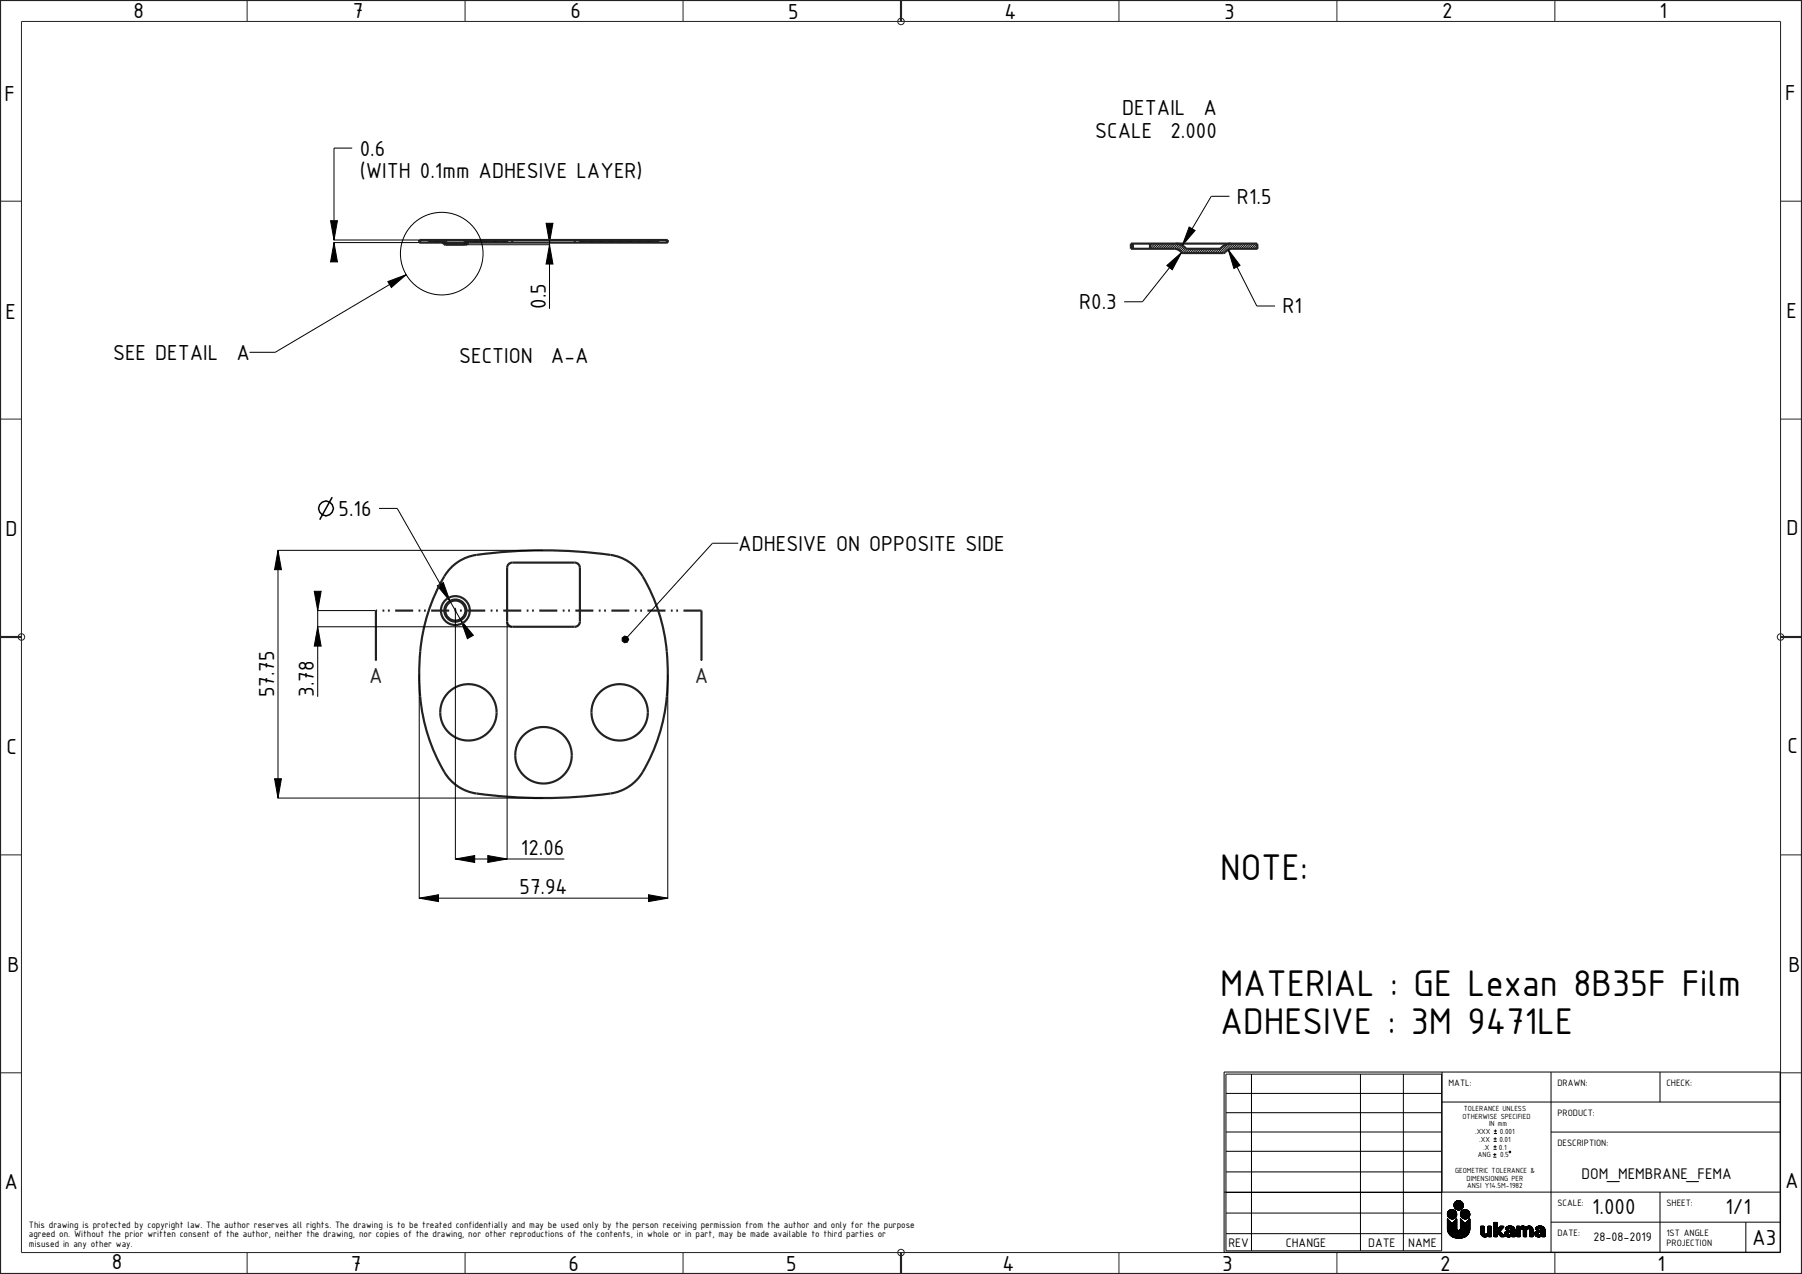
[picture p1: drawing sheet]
<svg xmlns="http://www.w3.org/2000/svg" width="420mm" height="297mm" viewBox="0 0 420 297" stroke-linecap="round" stroke-linejoin="round" font-family="sans-serif">
<path d="M163.5 153.8v.2z" fill="#222226"/>
<path d="M163.5 153.8v.2z" fill="none" stroke="#222226" stroke-width=".23"/>
<path d="M87.6 153.8v.2z" fill="#222226"/>
<g fill="none" stroke="#222226" stroke-width=".23">
<path d="M5 5h410v287h-410zM57.6 0v5M108.4 0v5M159.2 0v5M260.8 0v5M311.6 0v5M362.4 0v5M0 46.9h5M415 46.9h5M0 97.7h5M415 97.7h5M87.6 153.8v.2z"/>
<path d="M0 199.3h5M415 199.3h5M0 250.1h5M415 250.1h5M57.6 292v5M108.4 292v5M159.2 292v5M260.8 292v5M311.6 292v5M362.4 292v5"/>
<circle cx="210" cy="5" r=".76"/>
<circle cx="5" cy="148.5" r=".76"/>
<circle cx="415" cy="148.5" r=".76"/>
<circle cx="210" cy="292" r=".76"/>
</g>
<g fill="none" stroke="#222226" stroke-width=".51">
<path d="M0 0h420v297h-420zM97.7 56h57.9v.6h-46.1l-1 .5h-4.7l-1-.5h-5.1zM97.9 56v.6M99.9 56v.6M102.9 56l.7 .1 .5 .5h4l.6-.5 .6-.1M118.2 56v.6M119.4 56v.6M134 56v.6M135.2 56v.6M153.4 56v.6M155.4 56v.6M263.6 56.8h29.4l.1 1.2h-6.3l-1.7 1h-9.3l-1.4-.9-.7-.1h-10.1z"/>
<path d="M264 56.8v1.2M268 56.8v1.2M274 56.8l1.4 .3 1 .9h8l1.1-.9 1.3-.3M105.3 132.2a11.3 11.3 0 0 1 7.6-3.1 113.2 113.2 0 0 1 30.3 .4 10.7 10.7 0 0 1 7.3 6.1 48 48 0 0 1 4.3 31.1 38.5 38.5 0 0 1-6.1 14.8 11 11 0 0 1-8.3 3.7 113.2 113.2 0 0 1-30.2-.4 10.7 10.7 0 0 1-7.3-6.1 48 48 0 0 1-4.4-31 38.5 38.5 0 0 1 6.2-14.9zM118.7 131.4l.7-.2h14.6a1.21 1.21 0 0 1 1.2 1.2v12.5a1.21 1.21 0 0 1-1.2 1.2h-14.6a1.21 1.21 0 0 1-1.2-1.2v-12.5l.1-.4zM87.6 142.3v11.7M163.5 142.3v11.7"/>
<circle cx="106.1" cy="142.3" r="3.4"/>
<circle cx="106.1" cy="142.3" r="2.58"/>
<circle cx="106.1" cy="142.3" r="2.34"/>
<circle cx="109.2" cy="166.1" r="6.6"/>
<circle cx="126.7" cy="176.1" r="6.6"/>
<circle cx="144.4" cy="166.1" r="6.6"/>
</g>
<path d="M163.5 142.3h-75.9" fill="none" stroke="#222226" stroke-width=".51" stroke-dasharray="4.2 1.3 .4 .8 .4 1.3" stroke-linecap="butt"/>
<g fill="none" stroke="#000" stroke-width=".23">
<path d="M82.1 34.5h-4.3v21.5M77 51.5h1.6l-.8 4.5zM77.7 56.6h19.9M77.7 56h19.9M77.8 56.6l.8 4.5h-1.6zM77.8 56.6v.5M100 56h-.1M100.2 56l-.3 .3M100.5 56l-.6 .5M100.8 56l-.6 .6M101 56l-.6 .6M101.3 56l-.6 .6"/>
<path d="M101.5 56l-.6 .6M101.8 56l-.6 .6M102.1 56l-.6 .6M102.3 56l-.6 .6M102.6 56l-.6 .6M102.8 56l-.6 .6M103.1 56l-.6 .6M103.3 56l-.5 .6M103.5 56.1l-.5 .5M103.7 56.2l-.5 .5M103.8 56.3l-.4 .4M104 56.4l-.5 .5"/>
<path d="M104.1 56.5l-.5 .5M104.3 56.6l-.5 .5M104.6 56.6l-.5 .5M104.8 56.6l-.5 .5M105.1 56.6l-.5 .5M105.4 56.6l-.5 .5M105.6 56.6l-.5 .5M105.9 56.6l-.5 .5M106.1 56.6l-.5 .5M106.4 56.6l-.5 .5M106.7 56.6l-.5 .5M106.9 56.6l-.5 .5"/>
<path d="M107.2 56.6l-.5 .5M107.4 56.6l-.5 .5M107.7 56.6l-.5 .5M108 56.6l-.5 .5M108.5 57.1h19.7M108.7 56.1l-1 1M109.1 56l-1.1 1.1M109.3 56l-1.1 1.1M109.6 56l-1.1 1M109.9 56l-.7 .6M110.1 56l-.6 .6M110.4 56l-.6 .6"/>
<path d="M110.6 56l-.6 .6M110.9 56l-.6 .6M111.2 56l-.6 .6M111.4 56l-.6 .6M111.7 56l-.6 .6M111.9 56l-.6 .6M112.2 56l-.6 .6M112.5 56l-.6 .6M112.7 56l-.6 .6M113 56l-.6 .6M113.2 56l-.6 .6M113.5 56l-.6 .6"/>
<path d="M113.8 56l-.6 .6M114 56l-.6 .6M114.3 56l-.6 .6M114.5 56l-.6 .6M114.8 56l-.6 .6M115.1 56l-.6 .6M115.3 56l-.6 .6M115.6 56l-.6 .6M115.8 56l-.6 .6M116.1 56l-.6 .6M116.4 56l-.6 .6M116.6 56l-.6 .6"/>
<path d="M116.9 56l-.6 .6M117.1 56l-.6 .6M117.4 56l-.6 .6M117.7 56l-.6 .6M117.9 56l-.6 .6M118.2 56l-.6 .6M118.2 56.2l-.4 .4M118.2 56.5l-.1 .1M127.3 52.1h1.6l-.8 4.5zM128.1 57.1l.8 4.5h-1.6zM128.1 56.1v15.9M135.4 56l-.2 .1"/>
<path d="M135.6 56l-.4 .4M135.9 56l-.6 .6M136.1 56l-.6 .6M136.4 56l-.6 .6M136.7 56l-.6 .6M136.9 56l-.6 .6M137.2 56l-.6 .6M137.4 56l-.6 .6M137.7 56l-.6 .6M138 56l-.6 .6M138.2 56l-.6 .6M138.5 56l-.6 .6"/>
<path d="M138.7 56l-.6 .6M139 56l-.6 .6M139.3 56l-.6 .6M139.5 56l-.6 .6M139.8 56l-.6 .6M140 56l-.6 .6M140.3 56l-.6 .6M140.6 56l-.6 .6M140.8 56l-.6 .6M141.1 56l-.6 .6M141.3 56l-.6 .6M141.6 56l-.6 .6"/>
<path d="M141.9 56l-.6 .6M142.1 56l-.6 .6M142.4 56l-.6 .6M142.6 56l-.6 .6M142.9 56l-.6 .6M143.2 56l-.6 .6M143.4 56l-.6 .6M143.7 56l-.6 .6M143.9 56l-.6 .6M144.2 56l-.6 .6M144.5 56l-.6 .6M144.7 56l-.6 .6"/>
<path d="M145 56l-.6 .6M145.2 56l-.6 .6M145.5 56l-.6 .6M145.8 56l-.6 .6M146 56l-.6 .6M146.3 56l-.6 .6M146.5 56l-.6 .6M146.8 56l-.6 .6M147.1 56l-.6 .6M147.3 56l-.6 .6M147.6 56l-.6 .6M147.8 56l-.6 .6"/>
<path d="M148.1 56l-.6 .6M148.4 56l-.6 .6M148.6 56l-.6 .6M148.9 56l-.6 .6M149.1 56l-.6 .6M149.4 56l-.6 .6M149.7 56l-.6 .6M149.9 56l-.6 .6M150.2 56l-.6 .6M150.4 56l-.6 .6M150.7 56l-.6 .6M151 56l-.6 .6"/>
<path d="M151.2 56l-.6 .6M151.5 56l-.6 .6M151.7 56l-.6 .6M152 56l-.6 .6M152.3 56l-.6 .6M152.5 56l-.6 .6M152.8 56l-.6 .6M153 56l-.6 .6M153.3 56l-.6 .6M153.4 56.1l-.4 .5M153.4 56.3l-.2 .3M268.1 56.8l-.1 .1"/>
<path d="M268.7 56.8l-.7 .6M269.2 56.8l-1.2 1.1M269.7 56.8l-1.2 1.2M270.2 56.8l-1.2 1.2M270.7 56.8l-1.2 1.2M271.3 56.8l-1.2 1.2M271.8 56.8l-1.2 1.2M272.3 56.8l-1.2 1.2M272.8 56.8l-1.2 1.2M273.3 56.8l-1.2 1.2M273.9 56.8l-1.2 1.2M274.3 56.8l-1.1 1.2"/>
<path d="M274.8 56.9l-1.1 1.1M275.2 57l-1 1.1M275.4 58.9l-9.1 11.5h-4.3M275.8 57.4l-.9 1M276.1 57.7l-1 .9M276.4 57.9l-1 1M276.8 58l-1 1M277.2 52.9l1.3 .8-2.9 3.5zM277.3 58l-1 1M277.9 58l-1 1M278.4 58l-1 1M278.9 58l-1 1"/>
<path d="M279.4 58l-1 1M279.9 58l-1 1M280.5 58l-1 1M281 58l-1 1M281.5 58l-1 1M282 58l-1 1M282.5 58l-1 1M283.1 58l-1 1M283.6 58l-1 1M284.1 58l-1 1M285.5 57.1l-1.9 1.9M286.3 58.2l2.7 3.7-1.4 .7z"/>
<path d="M286.3 58.2l6.6 13.1h4.3M286.3 56.9l-2.2 2.1M286.6 45.8h-4.3l-6.8 11.4-1 1M286.9 56.8l-2.2 2.2M287.4 56.8l-2.2 2.2M287.9 56.8l-1.3 1.3M288.4 56.8l-1.2 1.2M288.9 56.8l-1.2 1.2M289.5 56.8l-1.2 1.2M290 56.8l-1.2 1.2M290.5 56.8l-1.2 1.2M291 56.8l-1.2 1.2"/>
<path d="M291.5 56.8l-1.2 1.2M292.1 56.8l-1.2 1.2M292.6 56.8l-1.2 1.2M293 56.9l-1.1 1.1M293 57.4l-.6 .6M293.1 57.9l-.2 .1M90.4 65.6l4.3-1.6-3.5 3zM94.7 64l-30.5 18.1h-6M272 61.9l3.4-3-2.2 4zM88.3 118.5h4.3l15.1 26.5M64.7 128.3h61.9M64.8 128.3l.8 4.5h-1.6z"/>
<path d="M64.8 128.3v57.7M73.2 137.8h1.6l-.8 4.5zM101.9 136.6l1.4-.8 1.6 4.3zM172.1 126.6h-6l-19.8 21.9M73.9 146.1h45.4M73.9 142.3h13.7M74 146.1l.8 4.5h-1.6zM74 141.8v20.7M97.7 157.2v52.3M106.1 141.7v58.7M107.4 144.6l2.9 3.5-1.4 .8zM118.2 145v55.4"/>
<path d="M145 148.7l.6-.4 .6 .1 .3 .7-.3 .6-.6 .1-.6-.4zM155.6 157.2v52.3M64 181.5h1.6l-.8 4.5zM64.7 186h61.9M113.7 199.5l4.5 .8-4.5 .8zM97.7 209.4l4.5-.8v1.6zM97.7 209.4h57.9M106.1 200.3l4.5-.8v1.6zM106.1 200.3h25.4M151.1 208.6l4.5 .8-4.5 .8zM285.3 249.9h129.6v42h-129.6zM285.7 250.4h50.3v41.2h-50.3z"/>
<path d="M285.7 254.9h50.3M285.7 259.4h50.3M291.7 250.4v41.2M317.1 250.4v41.2M327.1 250.4v41.2M336.1 256.9h78.8M336.1 249.9v28M361.5 249.9v42M386.9 249.9v7M285.3 277.9h129.6M285.7 263.9h50.3M285.7 268.4h50.3"/>
<path d="M285.7 273.2h50.3M285.7 278h50.3M339.6 280l-.7 .6M339.7 279.9l-.8 .8M339.8 279.9l-.9 .9M339.9 279.9l-1 1M340 279.9l-1.1 1.1M340.1 279.9l-1.2 1.2M340.1 279.9l-1.2 1.3M340.2 279.9l-1.3 1.3M340.3 279.9l-1.4 1.4M340.3 279.9l-1.4 1.5"/>
<path d="M340.4 280l-1.5 1.4M340.4 280l-1.4 1.5M348 269.8h.8M348.1 267.9h.7M348.1 266.1h.7M348.2 264.3h.7M348.4 268.8v.7M348.5 267v.7M348.5 265.1v.8M348.5 263.3v.7M348.8 269.2h-.8M348.8 267.3h-.7"/>
<path d="M348.8 265.5h-.7M348.9 263.7h-.7M361.5 263.9h53.4M386.9 277.9v14M285.7 282.8h50.3M285.7 287.6h50.3M337.3 286.4l.2 .9 .5 .7 .7 .4 .8 .2M337.3 284.1l1.1 1.1M337.3 284.1v2.3M337.3 284.1v.1M337.3 283.2l.3 .5 .4 .4M337.4 284.1l-.1 .2"/>
<path d="M337.4 284.2l-.1 .1M337.5 284.2l-.2 .2M337.5 284.3l-.2 .2M337.5 284.3l-.2 .3M337.6 284.4l-.3 .3M337.6 284.4l-.3 .4M337.7 284.5l-.4 .3M337.7 284.5l-.4 .4M337.8 284.5l-.5 .5M337.8 284.6l-.5 .5M337.8 284.6l-.5 .6M337.9 284.7l-.6 .6"/>
<path d="M337.9 282.1l-.4 .5M338 284.7l-.7 .7M338 284.8l-.7 .7M338 284.1l.4 .1M338 284.8l-.7 .8M338.1 284.9l-.8 .8M338.1 282l-.7 .7M338.2 284.9l-.9 .9M338.2 282l-.8 .8M338.2 285l-.9 .9M338.2 285l-.9 1M338.3 285.1l-1 1"/>
<path d="M338.3 282l-1 .9M338.3 285.1l-1 1.1M338.4 285.1l-1.1 1.1M338.4 282l-1.1 1M338.5 282l-1.2 1.1M338.6 282l-1.3 1.2M338.6 282l-1.3 1.3M338.7 282l-1.3 1.3M338.8 282l-1.4 1.4M338.8 282l-1.4 1.5M338.8 284.1l-.4 .1M338.9 282.1l-1.5 1.4"/>
<path d="M338.9 282.1l-1.4 1.5M339 282.1l-1.5 1.5 1.5-1.4M339.1 282.2l-1.6 1.5M339.1 282.2l-1.5 1.6M339.2 281.8l1.5-1.6-1.5 1.6M339.2 282.3a1.1 1.1 0 0 0-1.2-.2 1.1 1.1 0 0 0-.7 1.1M339.2 282.3l.3 .8M339.2 282.3l-1.6 1.5M339.2 281.8l1.6-1.5-1.5 1.5M339.3 282.3l-1.6 1.6M339.3 282.4l-1.6 1.5M339.3 282.4l-1.5 1.6"/>
<path d="M339.4 282.5l-1.6 1.5M339.4 282.5l-1.5 1.5M339.4 283.6l-.4 .4M339.4 282.6l-1.4 1.5M339.4 280l-.4 .5M339.5 282.7l-1.5 1.4M339.5 282.7l-1.4 1.4M339.5 283.4l-.7 .7M339.5 282.8l-1.4 1.3M339.5 283.3l-.8 .9M339.5 282.8l-1.3 1.4M339.5 282.9l-1.2 1.3"/>
<path d="M339.5 283.2l-.9 1M339.5 283l-1.2 1.2M339.5 283.1l-1 1.1M339.5 283.1l-1.1 1.1M339.5 288.6h.9M339.5 286.4l.5 .4M339.5 284.1v2.3M339.5 284.1l-2.2 2.2M339.5 284.1l-2.2 2.3M339.5 284.2l-2.2 2.3M339.5 284.3l-2.2 2.3M339.5 284.4l-2.2 2.2"/>
<path d="M339.5 284.5l-2.1 2.2M339.5 284.5l-2.1 2.3M339.5 284.6l-2.1 2.3M339.5 284.7l-2.1 2.2M339.5 284.8l-2.1 2.2M339.5 284.9l-2.1 2.2M339.5 285l-2 2.1M339.5 285l-2 2.2M339.5 285.1l-2 2.1M339.5 285.2l-2 2.1 2-2M339.5 285.4l-1.9 2M339.5 285.4l-1.9 2.1"/>
<path d="M339.5 285.5l-1.9 2M339.5 285.6l-1.8 2M339.5 285.7l-1.8 1.9M339.5 285.8l-1.8 1.9M339.5 285.9l-1.7 1.8 1.7-1.8M339.5 286l-1.7 1.8M339.5 286.1l-1.6 1.7M339.5 286.2l-1.6 1.7M339.5 286.3l-1.5 1.6 1.5-1.5M339.5 283.1l-.1 .6-.6 .4M339.5 286.4l-1.5 1.6M339.6 286.5l-1.6 1.5"/>
<path d="M339.6 286.6l-1.5 1.5M339.6 286.7l-1.4 1.4M339.7 286.8l-1.5 1.4M339.8 286.8l-1.5 1.4M339.9 286.8l-1.5 1.5M340 286.8l-1.6 1.5M340 286.8l-1.5 1.5M340.2 286.8l-1.7 1.6M340.4 284.1v2.3l-.4 .4M340.4 284.1l1.1 1.1M340.4 284.8l.3-.3-.3 .4M340.4 285.1l.4-.5-.4 .6"/>
<path d="M340.4 285.4l.6-.7-.6 .8M340.4 285.9l.9-.9-.9 1M340.4 284.1h.1M340.4 283.2l.2 .5 .5 .4M340.4 284.1v.1M340.4 284.1v.2M340.5 284.2l-.1 .1M340.5 280l-1.5 1.5M340.5 284.2l-.1 .2M340.6 284.3l-.2 .2M340.6 283.7l1.5-1.5-1.5 1.6M340.6 280.1l-1.5 1.5"/>
<path d="M340.6 284.3l-.2 .3M340.6 284.4l-.2 .3M340.6 280.1l-1.5 1.6M340.7 284.4l-.3 .4M340.7 280.2l-1.6 1.5M340.8 283.9l1.5-1.6-1.5 1.6M340.8 284.5l-.4 .5M340.9 280.3l-1.6 1.6M340.9 280.4l-1.5 1.5M340.9 284.6l-.5 .6M341 280.5l-1.5 1.5M341 281.5l-.6 .5"/>
<path d="M341 284.7l-.6 .6M341 282.1l-.5 .5M341 280.6l-1.4 1.4M341 281.3l-.7 .7M341 280.7l-1.4 1.3M341 280.7l-1.3 1.4M341 281.2l-.8 .9M341.1 280.8l-1.3 1.3M341.1 280.9l-1.2 1.2M341.1 281.1l-1 1M341.1 281l-1.1 1.1M341.1 281l-1.2 1.1"/>
<path d="M341.1 284.8l-.7 .8M341.1 282l-.6 .7M341.1 284.8l-.7 .9M341.2 284.9l-.8 .8M341.2 284.9l-.8 .9M341.2 282l-.8 .8M341.3 282l-.9 .9M341.3 285.1l-.9 1M341.4 285.1l-1 1.1M341.4 282l-1 1M341.5 282l.8 .3M341.5 282a1.1 1.1 0 0 0-1.1 1.2"/>
<path d="M341.5 282l-1.1 1.1M341.6 282l-1.2 1.2M341.7 282l-1.3 1.3M341.8 282l-1.4 1.4M341.9 282l-1.4 1.5M341.9 282.1l-1.4 1.4M342 282.1l-1.5 1.5 1.5-1.5M342.1 282.1l-1.5 1.6M342.2 287.6l-.6 .6M342.2 282.3l-1.5 1.5 1.5-1.5M342.3 282.3l.3 .8M342.3 282.3l-1.6 1.6"/>
<path d="M342.4 287.4l-1 1M342.4 282.4l-1.5 1.6 1.5-1.5M342.4 287.3l-1.2 1.1M342.5 282.5l-1.5 1.5M342.5 283.6l-.5 .5M342.5 287.1l-1.4 1.4M342.5 282.6l-1.5 1.5M342.5 282.6l-1.4 1.5M342.5 287l-1.5 1.5M342.5 282.7l-1.4 1.4M342.5 283.4l-.6 .7M342.5 286.9l-1.6 1.7"/>
<path d="M342.6 282.8l-1.4 1.3M342.6 286.8l-1.8 1.8M342.6 283.3l-.9 .9M342.6 282.8l-1.4 1.4M342.6 286.7l-1.9 1.9M342.6 282.9l-1.3 1.3M342.6 283.2l-1 1M342.6 286.6l-2 2M342.6 286.5l-2.1 2.1M342.6 283l-1.2 1.2M342.6 283.1l-1 1.1M342.6 286.4l-2.2 2.2"/>
<path d="M342.6 283l-1.1 1.2M342.6 284.1v2.5l-.2 .8-.8 .9-1.2 .3M342.6 284.1l-2.2 2.2M342.6 284.1l-2.2 2.3M342.6 284.2l-2.2 2.3M342.6 284.3l-2.3 2.3M342.6 284.4l-4 4M342.6 284.5l-4 3.9M342.6 284.5l-3.9 3.9M342.6 284.6l-3.9 3.9M342.6 284.7l-3.8 3.8M342.6 284.8l-3.7 3.7"/>
<path d="M342.6 284.9l-3.7 3.6M342.6 284.9l-3.6 3.6M342.6 285l-3.5 3.6M342.6 285.1l-3.5 3.5M342.6 285.2l-3.4 3.4M342.6 285.3l-3.3 3.3M342.6 285.4l-3.3 3.2M342.6 285.4l-3.2 3.2M342.6 285.5l-3.1 3.1M342.6 285.6l-3 3M342.6 285.7l-2.9 2.9M342.6 285.8l-2.9 2.8"/>
<path d="M342.6 285.9l-2.8 2.7M342.6 285.9l-2.7 2.7M342.6 286l-2.6 2.6M342.6 286.1l-2.5 2.5M342.6 286.2l-2.4 2.4M342.6 286.3l-2.4 2.3M342.6 286.4l-2.3 2.2M342.6 283.1l-.1 .5-.4 .4-.4 .2-.6-.1M345.1 286v1.5l.3 .6M345.2 285.9l-.1 .1M345.3 285.9l-.2 .1M345.4 288.1l.6 .3 .5-.1 .3-.3v.2"/>
<path d="M345.4 285.9l-.3 .2M345.5 285.9l-.4 .3M345.5 285.9l-.4 .4M345.6 285.9l-.5 .5M345.7 285.9l-.6 .6M345.8 285.9l-.7 .6M345.9 285.9l-.8 .7M345.9 285.9l-.8 .1M345.9 285.9v.1M345.9 285.9l-.8 .8M345.9 285.9l-.8 .9M345.9 286l-.8 .9"/>
<path d="M345.9 287.3l.2 .3 .3 .1 .3-.1 .1-.3M345.9 286v1.3M345.9 286.1l-.8 .9M345.9 286.2l-.8 .9M345.9 286.3l-.8 .9M345.9 286.4l-.8 .9M345.9 286.5l-.8 .9M345.9 286.6l-.8 .9M345.9 286.7l-.8 .9M345.9 286.8l-.7 .9M345.9 286.9l-.7 .8M345.9 286.9l-.7 .9"/>
<path d="M345.9 287l-.7 .8M345.9 287.1l-.7 .8M345.9 287.2l-.6 .7M345.9 287.3l-.6 .7M346 287.4l-.7 .6M346 287.4l-.6 .7M346 287.5l-.6 .6 .6-.6M346 287.6l-.5 .6M346.1 287.7l-.6 .5M346.2 287.7l-.6 .5 .6-.5M346.3 287.7l-.6 .6M346.4 287.7l-.7 .6"/>
<path d="M346.5 287.7l-.7 .6M346.8 285.9v1.4M346.8 288.2l.1 .1M346.9 285.9h-.1M346.9 285.9h.6M346.9 285.9l-.1 .1M347 285.9l-.2 .2M347.1 285.9l-.3 .3M347.2 285.9l-.4 .4M347.3 285.9l-.5 .5M347.4 285.9l-.6 .5M347.4 285.9l-.6 .6"/>
<path d="M347.5 285.9h.1M347.5 285.9l-.7 .7M347.6 285.9l-.8 .8M347.6 285.9l-.8 .9M347.6 285.9v2.3M347.6 288.2l-.7 .1M347.6 286l-.8 .9M347.6 286.1l-.8 .9M347.6 286.2l-.8 .9M347.6 286.3l-.8 .9M347.6 286.4l-.8 .9M347.6 286.5l-.8 .9"/>
<path d="M347.6 286.6l-1.7 1.7M347.6 286.7l-1.7 1.7M347.6 286.8l-1.6 1.6M347.6 286.9l-1.5 1.5M347.6 286.9l-1.4 1.5M347.6 287l-1.3 1.3M347.6 287.1l-1.2 1.2M347.6 287.2l-1.1 1.1M347.6 287.3l-.8 .8M347.6 287.3l-.8 .9M347.6 287.4l-.8 .9M347.6 287.5l-.7 .8"/>
<path d="M347.6 287.6l-.7 .7M347.6 287.7l-.6 .6M347.6 287.8l-.5 .5M347.6 287.9l-.4 .4M347.6 288l-.3 .3M347.6 288.1l-.2 .2M347.6 288.2l-.1 .1M348.2 288.2v.1M348.2 285.1v3.1M348.2 288.3h.1M348.2 285h.1M348.3 288.3h.5"/>
<path d="M348.3 285l-.1 .1M348.3 285h.5M348.4 285l-.2 .2M348.5 285l-.3 .3M348.6 285l-.4 .4M348.7 285l-.5 .5M348.8 285l-.6 .5M348.8 285l-.6 .6M348.8 285h.1M348.9 285l-.7 .7M348.9 285l-.7 .8M348.9 285l.1 .1"/>
<path d="M348.9 285l-.7 .9M348.9 288.2v.1M349 287.5l-.8 .8M349 287.6l-.8 .7M349 287.7l-.7 .6M349 287.7l-.6 .6M349 287.8l-.5 .5M349 287.9l-.5 .4M349 288l-.4 .3M349 288.1l-.3 .2M349 288.1l-.2 .2M349 285.1v1.6l.7-.8h.8"/>
<path d="M349 285.1l-.8 .9M349 285.2l-.8 .8M349 285.3l-.8 .8M349 285.3l-.8 .9M349 285.4l-.8 .9M349 285.5l-.8 .9M349 285.6l-.8 .9M349 285.7l-.8 .8M349 285.8l-.8 .8M349 285.8l-.8 .9M349 285.9l-.8 .9M349 286l-.8 .9"/>
<path d="M349 286.1l-.8 .8M349 286.2l-.8 .8M349 286.3l-.8 .8M349 286.3l-.8 .9M349 286.4l-.8 .9M349 286.5l-.8 .9M349.2 287.6l.5-.5-.5 .6M349.6 287l1 1.1M349.6 287l-.5 .6M349.7 287l-.5 .6M349.7 288.2l.1 .1M349.7 288.2l-.7-.9-.2 1"/>
<path d="M349.7 285.9l-1.5 1.5M349.8 288.3h.1M349.8 287.2l-.5 .5M349.8 287.2l-.5 .6M349.8 285.9l-1.6 1.6M349.8 287.2l-.4 .7M349.9 288.3h.6M349.9 285.9l-1.7 1.7M350 287.4l-.5 .6M350 285.9l-1.8 1.8M350 287.5l-.5 .5M350.1 287.5l-.5 .6"/>
<path d="M350.1 285.9l-1.9 1.9M350.1 287.6l-.5 .5M350.1 287.6l-.4 .6M350.2 285.9l-2 2M350.2 287.7l-.5 .5M350.3 287.7l-.6 .6M350.3 286.2l-1.2 1.3M350.3 287.8l-.5 .5M350.3 285.9l-2.1 2.1M350.3 287.8l-.4 .5M350.4 287.9l-.5 .4M350.4 285.9l-2.2 2.2"/>
<path d="M350.4 287.9l-.4 .4M350.4 288l-.3 .3M350.5 285.9l-2.3 2.3M350.5 285.9l-2.3 2.4M350.5 285.9l-.9 1.1M350.5 288l-.3 .3M350.5 285.9l-1.4 1.6M350.5 288.1l-.2 .2M350.6 288.1l-.3 .2M350.6 288.1v.1M350.6 288.2l-.2 .1M350.6 288.2l-.1 .1"/>
<path d="M350.7 287.6l.1 .4M350.8 288l.3 .3M350.9 286.6h.1M351 286.6h.5M351 287.1l-.2 .2M351.1 288.3l.5 .1M351.2 287l-.5 .4M351.3 286l-.4 .4M351.3 286.9l-.6 .6M351.4 286.9l-.7 .7M351.4 285.9l-.5 .6M351.5 287.6l-.6 .5"/>
<path d="M351.5 287.7l-.5 .5 .6-.4M351.5 286.9l-.8 .8M351.6 285.9l-.7 .6M351.6 287.8h.2M351.6 287.8l-.5 .4M351.7 286.8l-1 1M351.7 285.8l-.8 .8M351.7 287.8l-.6 .5M351.7 287.8l-.5 .5M351.8 285.8l-.9 .8M351.8 287.8l-.5 .5M351.8 286.8l-1 1.1"/>
<path d="M351.9 285.8l-.9 .8M351.9 287.3l-.4 .2 .1 .3M351.9 287.8l-.6 .5M351.9 285.8l-.8 .8M351.9 286.8l-1.1 1.2M352 286.3l.2 .1 .1 .3M352 286.3l-.5 .3M352 285.8l-.8 .2-.3 .6M352 285.8l.8 .3M352 285.8l-.8 .8M352 287.8l-.6 .5M352 288.3l.3-.3 .1 .3"/>
<path d="M352 288.3l-.4 .1M352 286.8l-1.2 1.2M352.1 285.8l-.8 .8M352.1 286.8l-1.2 1.3M352.2 285.8l-.9 .8M352.2 286.8l-1.3 1.3 .6-.6M352.2 285.8l-.8 .8M352.3 286.7l-1.2 .4-.4 .5M352.3 286.7l.6-.6-1.3 1.3M352.3 287.3l-.1 .4-.4 .1M352.3 287.3h-.4M352.3 285.8l-.8 .8"/>
<path d="M352.4 288.3h.1M352.4 285.9l-.6 .5M352.4 288.3h.6M352.5 285.9l-.6 .4M352.5 285.9l-.5 .4M352.6 285.9l-.5 .4M352.6 285.9l-.5 .5M352.7 286l-.5 .4M352.7 286l-.4 .5M352.8 286l-.5 .5M352.8 286.1l.3 .5v1.6M352.8 286.1l-.5 .5"/>
<path d="M352.9 286.2l-1.1 1.1M352.9 286.2l-1 1.1M353 286.3l-1 1M353 286.3l-.9 .9M353 286.4l-.8 .8M353.1 286.4l-.8 .9M353.1 286.5l-.8 .9M353.1 286.6l-.8 .8M353.1 286.6l-.9 1M353.1 286.7l-1.6 1.7M353.1 288.2l-.1 .1M353.1 286.8l-1.6 1.6"/>
<path d="M353.1 286.9l-1.5 1.5M353.1 287l-1.4 1.4M353.1 287l-1.3 1.3M353.1 287.1l-1.2 1.2M353.1 287.2l-1.1 1.1M353.1 287.3l-.8 .8M353.1 287.4l-.8 .8M353.1 287.5l-.7 .8M353.1 287.6l-.7 .7M353.1 287.7l-.6 .6M353.1 287.8l-.5 .5M353.1 287.9l-.4 .4"/>
<path d="M353.1 288l-.3 .3M353.1 288.1l-.2 .2M353.5 288.2l.1 .1M353.5 286v2.2M353.5 286.6l.7-.7-.7 .8M353.6 288.3h.1M353.6 285.9l-.1 .1M353.6 288.3h.6M353.6 285.9l.7 .1M353.7 285.9l-.2 .1M353.8 285.9l-.3 .2M353.9 285.9l-.4 .3"/>
<path d="M353.9 285.9l-.4 .4M354 285.9l-.5 .5M354.1 285.9l-.6 .5M354.2 285.9l-.7 .6M354.3 286l-.8 .8M354.3 286l-.8 .9M354.3 288.2l-.1 .1M354.3 286.9v1.3M354.3 286.9l-.8 .9M354.3 287l-.8 .9M354.3 287.1l-.8 .8M354.3 287.1l-.8 .9"/>
<path d="M354.3 287.2l-.8 .9M354.3 287.3l-.8 .9M354.3 287.4l-.8 .9M354.3 287.5l-.7 .8M354.3 287.6l-.7 .7M354.3 287.7l-.6 .6M354.3 287.8l-.5 .5M354.3 287.9l-.4 .4M354.3 288l-.3 .3M354.3 288l-.2 .3M354.3 288.1l-.2 .2M354.3 286.8l-.8 .9"/>
<path d="M354.3 286.7l-.8 .9M354.6 285.9l-1.1 1M354.6 285.9l-.3 .2v-.1M354.7 286.4l.2 .2 .1 .3M354.7 286.4l-.3 .2-.1 .3M354.7 285.9l-1.2 1.1M354.8 285.8l-1.3 1.3M354.9 285.8l-1.4 1.4M355 285.8l-.4 .1M355 285.8l.4 .1 .3 .3 .3-.3M355 285.8l-1.5 1.5M355 286.6l.6-.6-.6 .7"/>
<path d="M355 286.9l.1 1.4M355.1 285.8l-1.6 1.6M355.1 288.3h.1M355.2 288.3h.5M355.2 285.8l-1.7 1.7M355.3 285.9l-.7 .6M355.3 285.9l-.6 .5M355.4 285.9l-.6 .6M355.5 286l-.6 .5M355.5 286l-.5 .6M355.6 286.1l-.6 .7M355.8 288.2l-.1 .1"/>
<path d="M355.8 287l-.8 .8M355.8 287l-.8 .9M355.8 287.1l-.8 .9M355.8 287.2l-.8 .9M355.8 287.3l-.8 .9M355.8 287.4l-.8 .8M355.8 287.5l-.7 .8M355.8 287.6l-.7 .7M355.8 287.7l-.6 .6M355.8 287.8l-.5 .5M355.8 287.9l-.4 .4M355.8 287.9l-.3 .4"/>
<path d="M355.8 288l-.3 .3M355.8 288.1l-.2 .2M355.8 286.9l-.8 .8M355.8 286.8l-.8 .9M355.8 286.7l-.8 .9M356 285.9l.6-.1 .5 .3M356 285.9l-1 1M356.2 286.4l.2 .2M356.2 286.4l-.4 .3v1.5M356.2 285.9l-1.2 1.1M356.3 285.8l-1.3 1.3M356.4 285.8l-1.4 1.4"/>
<path d="M356.4 286.6l.1 .3M356.5 286.6l.5-.6-.5 .6M356.5 285.8l-1.5 1.4M356.5 288.2l.2 .1M356.5 286.9v1.3M356.5 285.8l-1.5 1.5M356.6 285.8l-1.6 1.6M356.7 288.3h.5M356.7 285.8l-1.7 1.7M356.7 285.9l-.6 .6M356.8 285.9l-.6 .5M356.9 285.9l-.7 .6"/>
<path d="M356.9 285.9l-.6 .6M357 286l-.6 .5M357.1 286.1l-.6 .6M357.1 286.1l.2 .8M357.1 286.1l-.6 .7M357.2 286.2l-.7 .7M357.2 286.3l-.7 .7M357.2 286.3l-.7 .8M357.2 286.4l-.7 .8M357.3 286.4l-.8 .8M357.3 286.5l-.8 .8M357.3 286.6l-.8 .8"/>
<path d="M357.3 286.6l-.8 .9M357.3 286.7l-.8 .9M357.3 286.8l-.8 .9M357.3 288.2l-.1 .1M357.3 286.9v1.3M357.3 286.9l-.8 .8M357.3 287l-.8 .8M357.3 287l-.8 .9M357.3 287.1l-.8 .9M357.3 287.2l-.8 .9M357.3 287.3l-.8 .8M357.3 287.4l-.8 .8"/>
<path d="M357.3 287.5l-.7 .8M357.3 287.6l-.7 .7M357.3 287.7l-.6 .6M357.3 287.8l-.5 .5M357.3 287.9l-.4 .4M357.3 288l-.3 .3M357.3 288.1l-.2 .2M357.7 287.6l.1 .4M357.8 288l.3 .3M357.9 286.5v.1M357.9 286.6h.1M358 287.1l-.2 .2"/>
<path d="M358.1 286.1l-.1 .1M358.1 288.3h.9M358.2 287l-.5 .4M358.3 285.9l-.4 .5M358.3 286.9l-.6 .7M358.4 286.9l-.7 .7M358.5 285.9l-.6 .6M358.5 287.6l-.6 .5M358.5 287.7l-.5 .5M358.6 286.9l-.9 .8M358.6 287.8l-.6 .4M358.6 287.8h.2"/>
<path d="M358.6 285.9l-.7 .6M358.6 287.8l-.5 .4M358.7 286.8l-1 1M358.7 285.8l-.8 .8M358.7 287.8l-.6 .5M358.7 287.8l-.5 .5M358.8 285.8l-.9 .8M358.8 287.8l-.5 .5M358.8 286.8l-1 1.1M358.9 285.8l-.9 .8M358.9 287.3l-.4 .2 .1 .3M358.9 287.8l-.6 .5"/>
<path d="M358.9 285.8l-.8 .8M358.9 286.8l-1.1 1.2M359 286.3l.2 .1 .1 .3M359 286.3l-.5 .3h-.5M359 285.8l-.8 .2-.3 .5M359 285.8l.8 .3M359 285.8l-.8 .8M359 288.3l.3-.3 .1 .3M359 287.8l-.6 .5M359 286.8l-1.2 1.2M359.1 285.8l-.8 .8M359.1 286.8l-1.2 1.3"/>
<path d="M359.2 285.8l-.9 .8M359.2 286.8l-1.3 1.3 .6-.6M359.3 285.8l-.9 .8M359.3 286.7l-1.3 .4-.3 .5M359.3 286.7l.6-.6-1.2 1.2M359.3 287.3l-.1 .4-.4 .1M359.3 287.3h-.4M359.3 285.8l-.7 .7M359.4 288.3h.6M359.4 285.9l-.6 .4M359.5 285.9l-.6 .4M359.5 285.9l-.5 .4"/>
<path d="M359.6 285.9l-.5 .4M359.6 285.9l-.5 .5M359.7 286l-.5 .4M359.7 286l-.4 .5M359.8 286l-.5 .6M359.8 286.1l.3 .7M359.8 286.1l-.5 .5M359.9 286.2l-1.1 1.1M359.9 286.2l-1 1.1M360 286.3l-1 1M360 286.3l-.9 .9M360 286.4l-.8 .8"/>
<path d="M360.1 286.4l-.8 .9M360.1 286.5l-.8 .9M360.1 286.6l-.8 .9M360.1 286.6l-.9 1M360.1 286.7l-1.6 1.7M360.1 288.2l-.1 .1M360.1 286.8v1.4M360.1 286.8l-1.6 1.6M360.1 286.9l-1.5 1.5M360.1 287l-1.4 1.4M360.1 287l-1.3 1.3M360.1 287.1l-1.2 1.2"/>
<path d="M360.1 287.2l-1 1.1M360.1 287.3l-.8 .9M360.1 287.4l-.8 .8M360.1 287.5l-.7 .8M360.1 287.6l-.7 .7M360.1 287.7l-.6 .6M360.1 287.8l-.5 .5M360.1 287.9l-.4 .4M360.1 288l-.4 .3M360.1 288l-.3 .3M360.1 288.1l-.2 .2M361.5 284.9h53.4"/>
<path d="M406.9 284.9v7"/>
<circle cx="103" cy="59.1" r="9.6"/>
<circle cx="351.9" cy="268.6" r=".19"/>
<circle cx="340" cy="281" r="1.1"/>
</g>
<g fill="#000">
<path d="M77.8 56.6l.8 4.5h-1.6zM77 51.5h1.6l-.8 4.5zM127.3 52.1h1.6l-.8 4.5zM128.1 57.1l.8 4.5h-1.6zM272 61.9l3.4-3-2.2 4zM277.2 52.9l1.3 .8-2.9 3.5zM286.3 58.2l2.7 3.7-1.4 .7zM90.4 65.6l4.3-1.6-3.5 3zM64.8 128.3l.8 4.5h-1.6zM74 146.1l.8 4.5h-1.6zM73.2 137.8h1.6l-.8 4.5zM101.9 136.6l1.4-.8 1.6 4.3z"/>
<path d="M107.4 144.6l2.9 3.5-1.4 .8zM145 148.7l.6-.4 .6 .1 .3 .7-.3 .6-.6 .1-.6-.4zM64 181.5h1.6l-.8 4.5zM97.7 209.4l4.5-.8v1.6zM106.1 200.3l4.5-.8v1.6zM113.7 199.5l4.5 .8-4.5 .8zM151.1 208.6l4.5 .8-4.5 .8z"/>
</g>
<g fill="none" stroke="#000" stroke-width=".35">
<path d="M77.4 115.9l-2.9 5.2"/>
<circle cx="75.9" cy="118.5" r="1.72"/>
</g>
<path d="M210 0v5M0 148.5h5M415 148.5h5M210 292v5" fill="none" stroke="#222226" stroke-width=".5"/>
<g font-size="9.3">
<text x="284.4" y="205.2">NOTE:</text>
<text x="284.4" y="232.2">MATERIAL : GE Lexan 8B35F Film</text>
<text x="284.4" y="241.2">ADHESIVE : 3M 9471LE</text>
</g>
<g font-size="5.4">
<text x="31.1" y="4.2">8</text>
<text x="82.2" y="4.3">7</text>
<text x="132.9" y="4.3">6</text>
<text x="183.7" y="4.3">5</text>
<text x="234.1" y="4.3">4</text>
<text x="285.3" y="4.4">3</text>
<text x="336.2" y="4.2">2</text>
<text x="386.8" y="4.3">1</text>
<text x="1.1" y="23.5">F</text>
<text x="416.1" y="23.3">F</text>
<text x="261.6" y="26.8">DETAIL</text>
<text x="280.5" y="26.8">A</text>
<text x="255.2" y="32.1">SCALE</text>
<text x="272.8" y="32.1">2.000</text>
<text x="83.8" y="36.3">0.6</text>
<text x="83.8" y="41.5">(WITH 0.1mm ADHESIVE LAYER)</text>
<text x="288.3" y="47.5">R1.5</text>
<text x="127.2" y="72" transform="rotate(-90 127.2 72)">0.5</text>
<text x="1.3" y="74.3">E</text>
<text x="251.5" y="72.1">R0.3</text>
<text x="298.9" y="73.1">R1</text>
<text x="416.4" y="74.1">E</text>
<text x="26.3" y="83.9">SEE DETAIL</text>
<text x="55.1" y="83.9">A</text>
<text x="107" y="84.7">SECTION</text>
<text x="128.4" y="84.7">A-A</text>
<text x="1.3" y="124.9">D</text>
<text x="78.9" y="120.3">5.16</text>
<text x="416.4" y="124.7">D</text>
<text x="172.1" y="128.4">ADHESIVE ON OPPOSITE SIDE</text>
<text x="63.9" y="162.6" transform="rotate(-90 63.9 162.6)">57.75</text>
<text x="73.2" y="162.5" transform="rotate(-90 73.2 162.5)">3.78</text>
<text x="1.5" y="175.8">C</text>
<text x="416.6" y="175.6">C</text>
<text x="121.4" y="199.4">12.06</text>
<text x="121.1" y="208.5">57.94</text>
<text x="1.8" y="226.7">B</text>
<text x="416.8" y="226.5">B</text>
<text x="1" y="277.2">A</text>
<text x="416.1" y="277">A</text>
<text x="371.1" y="283">1.000</text>
<text x="402.2" y="283.1">1/1</text>
<text x="408.4" y="290.2">A3</text>
<text x="26.1" y="295.8">8</text>
<text x="81.8" y="296.2">7</text>
<text x="132.5" y="296.3">6</text>
<text x="183.2" y="296.3">5</text>
<text x="233.7" y="296.3">4</text>
<text x="284.8" y="296.4">3</text>
<text x="335.7" y="296.2">2</text>
<text x="386.3" y="296.2">1</text>
</g>
<g font-size="5.4" fill="#222226">
<text x="86" y="159.2">A</text>
<text x="161.9" y="159.2">A</text>
</g>
<text font-size="3.9" x="368.6" y="274.9">DOM_MEMBRANE_FEMA</text>
<g font-size="3.1">
<text x="286.3" y="290.6">REV</text>
<text x="299.7" y="290.6">CHANGE</text>
<text x="318.9" y="290.6">DATE</text>
<text x="328.2" y="290.6">NAME</text>
<text x="371.4" y="289.3">28-08-2019</text>
</g>
<g font-size="2.3">
<text x="337.6" y="253.2">MATL:</text>
<text x="363" y="253.2">DRAWN:</text>
<text x="388.4" y="253.2">CHECK:</text>
<text x="363" y="260.2">PRODUCT:</text>
<text x="363" y="267.2">DESCRIPTION:</text>
<text x="363" y="281.2">SCALE:</text>
<text x="388.4" y="281.2">SHEET:</text>
<text x="6.7" y="286.2">This drawing is protected by copyright law. The author reserves all rights. The drawing is to be treated confidentially and may be used only by the person receiving permission from the author and only for the purpose</text>
<text x="6.7" y="288.4">agreed on. Without the prior written consent of the author, neither the drawing, nor copies of the drawing, nor other reproductions of the contents, in whole or in part, may be made available to third parties or</text>
<text x="6.7" y="290.7">misused in any other way.</text>
<text x="363" y="288.2">DATE:</text>
<text x="388.4" y="288.2">1ST ANGLE</text>
<text x="388.4" y="290.4">PROJECTION</text>
</g>
<g font-size="1.9">
<text x="340.9" y="260.8">OTHERWISE SPECIFIED</text>
<text x="341.2" y="259">TOLERANCE UNLESS</text>
<text x="347.1" y="262.6">IN mm</text>
<text x="343.8" y="264.4">.XXX</text>
<text x="344.5" y="269.8">ANG</text>
<text x="344.8" y="266.2">.XX</text>
<text x="345.7" y="268">.X</text>
<text x="349.3" y="268">0.1</text>
<text x="349.5" y="266.2">0.01</text>
<text x="349.6" y="264.4">0.001</text>
<text x="349.6" y="269.8">0.5</text>
<text x="339.1" y="273.4">GEOMETRIC TOLERANCE &amp;</text>
<text x="341.8" y="275.2">DIMENSIONING PER</text>
<text x="342" y="277">ANSI Y14.5M-1982</text>
</g>
</svg>
